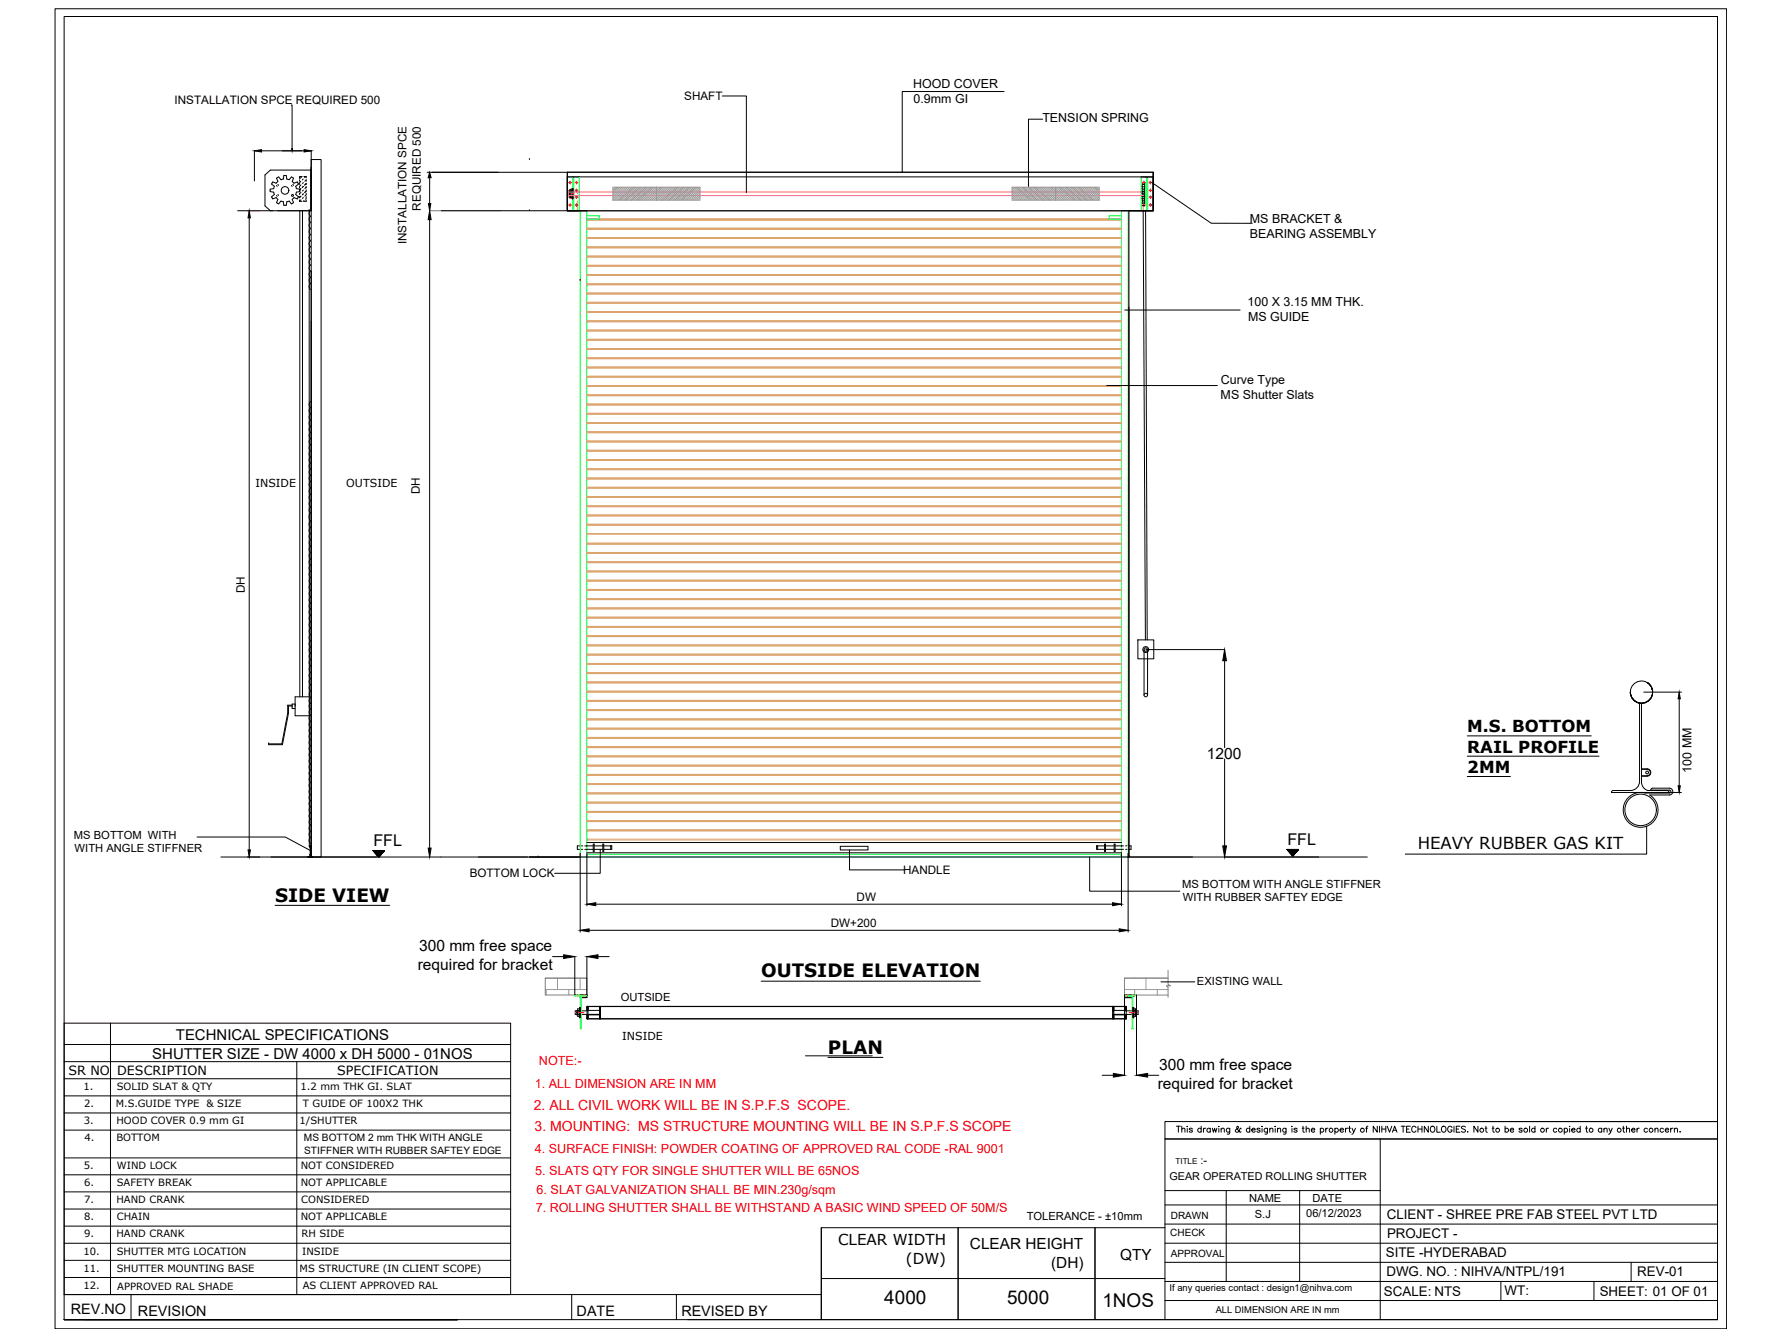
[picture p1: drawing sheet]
<svg xmlns="http://www.w3.org/2000/svg" width="1219mm" height="914mm" viewBox="0 0 1219 914" stroke-linecap="round" stroke-linejoin="round" font-family="sans-serif">
<!-- layer: 0 -->
<g fill="none" stroke="#dda56e" stroke-width=".68">
<path d="M402 157h365M402 156h365M402 150h365M402 144h365M402 176h365M402 175h365M402 169h365M402 163h365M402 195h365M402 194h365M402 188h365M402 182h365"/>
<path d="M402 181h365M397 214h.1M402 219h365M402 214h365M402 213h365M402 207h365M402 201h365M402 200h365M402 239h365M402 238h365M402 233h365M402 232h365"/>
<path d="M402 226h365M402 220h365M402 258h365M402 257h365M402 252h365M402 251h365M402 245h365M402 277h365M402 276h365M402 271h365M402 270h365M402 264h365"/>
<path d="M402 283h365M402 296h365M402 295h365M402 290h365M402 289h365M402 302h365M402 315h365M402 314h365M402 309h365M402 308h365M402 340h365M402 334h365"/>
<path d="M402 333h365M402 328h365M402 327h365M402 321h365M402 359h365M402 353h365M402 352h365M402 347h365M402 346h365M402 378h365M402 372h365M402 365h365"/>
<path d="M402 397h365M402 391h365M402 385h365M402 384h365M402 416h365M402 410h365M402 409h365M402 404h365M402 403h365M402 435h365M402 429h365M402 428h365"/>
<path d="M402 423h365M402 422h365M402 448h365M402 447h365M402 442h365M402 441h365M402 454h365M402 480h365M402 479h365M402 473h365M402 467h365M402 466h365"/>
<path d="M402 461h365M402 460h365M402 499h365M402 498h365M402 492h365M402 486h365M402 485h365M402 518h365M402 517h365M402 511h365M402 505h365M402 504h365"/>
<path d="M402 537h365M402 536h365M402 530h365M402 524h365M402 523h365M402 556h365M402 555h365M402 549h365M402 543h365M402 542h365M402 575h365M402 574h365"/>
<path d="M402 568h365M402 562h365M402 561h365"/>
</g>
<g fill="none" stroke="#0f0" stroke-width=".68">
<path d="M388 121h8v23h-8zM392 121v23M393 121v23M781 121h8v23h-8zM782 135h.1M782 130h.1M782 130v5M782 130h1M782 135h1M784 127v12zM784 127l-1 1v9l1 1M784 139h1"/>
<path d="M784 126h.1M784 139h.1M784 121h1v23h-1M784 130v5M784 135h1M785 121v23M785 130h-1M785 126h-1v1M785 136h.1M785 129h.1M388 144h8M402 148h8v2h-8"/>
<path d="M767 144h5v442h-5zM767 148h-8v2h8M397 586v-442h5v442M393 680h9v1h-9zM397 681v23h1v-23M769 681h9h-9zM775 681v23h1M775 681v23"/>
<circle cx="390" cy="135" r=".6"/>
<circle cx="390" cy="125" r=".6"/>
<circle cx="390" cy="130" r=".6"/>
<circle cx="394" cy="135" r=".6"/>
<circle cx="394" cy="130" r=".6"/>
<circle cx="394" cy="125" r=".6"/>
<circle cx="783" cy="125" r=".6"/>
<circle cx="787" cy="130" r=".6"/>
<circle cx="787" cy="125" r=".6"/>
<circle cx="787" cy="135" r=".6"/>
<circle cx="390" cy="140" r=".6"/>
<circle cx="394" cy="140" r=".6"/>
<circle cx="783" cy="140" r=".6"/>
<circle cx="787" cy="140" r=".6"/>
</g>
<path d="M395 137v7h-7M782 141v3h7" fill="none" stroke="#b88a5c" stroke-width=".68"/>
<path d="M395 135h1M782 129v9M782 131h-393v3h393M783 129v9" fill="none" stroke="#f0f" stroke-width=".68"/>
<path d="M396 132h-1" fill="none" stroke="#b85c8a" stroke-width=".68"/>
<path d="M396 586h375M402 584h365v2" fill="none" stroke="#0ff" stroke-width=".68"/>
<g fill="none" stroke="#000" stroke-width=".68">
<path d="M38 6h1143v903h-1143zM44 11h1131v892h-1131zM199 72h1v30M494 66h17v66M687 63h-70v55M713 82h-9v46M174 103v21M179 103h34v41h-50M213 109h7v477h-7zM362 109h.1M388 118v26M789 118v26h-17v442h44"/>
<path d="M789 118v26h-487M789 118h-497M189 122l2-1 1 2 2-1v-2h2v2l2 1 1-2 2 1-1 2 1 1 2-1 1 2-2 1 1 2h2v2h-2l-1 2 2 2-1 1-2-1-1 1 1 3h-2l-1-1h-2v2h-2v-2h-2l-1 1h-2l1-3-1-1-2 1-1-1 2-2-1-2h-2v-2h2l1-2-2-1 1-2 2 1 1-1zM189 127h1M189 134h1M190 126l1 1M190 133l1 1M200 127h.1M200 126l1 1M205 122v-1h2l-2 1M205 138h2M205 123v1"/>
<path d="M205 125v1M205 128v1M205 130v1M205 132v1M205 134v1M205 137v1M206 124l-1 1M206 126l-1 1M206 129l-1 1 1-1M206 132h-1M206 134l-1 1 1-1M206 137l-1 1"/>
<path d="M207 122v1M207 133h.1M208 125l-1 1M208 127l-1 1M208 130l-1 1M208 133h-1M208 135l-1 1M208 121h1v1M208 137v1M209 124v-1v1M209 121l-1 1M209 126l-1 1"/>
<path d="M209 131l-1 1M209 125v1M209 128v1M209 130v1M209 132v1M209 134v1M209 137v1h-1M209 126h.1M209 131v1M209 133v1M209 136h.1M294 120v24"/>
<path d="M388 121h401M390 131h2M390 134h2M390 133h.1M391 129h1v7h-1zM391 131h-1v3h1M391 130h-1v5h1M391 130h1M391 135h1M781 129h2M781 137h2M782 126h1v13h-1z"/>
<path d="M782 131h1M782 136h1M782 128h1M782 132h1M782 134h1M788 125l41 28h28M171 149v432M185 144l-4-3v-21l4-4h28v28M205 144v333M207 144v333M294 150v430M362 144h.1"/>
<path d="M396 144h-8v-26h401v26h-17M782 141h1M397 192h.1M769 212h79M772 210v376M757 264h76M783 444v31M784 444h54M785 444v31M838 452v59M212 477h-10v13h10M1125 473h25"/>
<path d="M1127 467a8 8 0 0 1 0 13 8 8 0 0 1-12-7 8 8 0 0 0 12 7 8 8 0 0 0 0-13M1131 473a8 8 0 0 0-12-6 8 8 0 0 0 0 13M1149 478v59M200 482h-3v6l-4 21h-9M200 483h-3v5l-4 21h-9M202 482h-2v3h2M1121 481l1 1v52a6 6 0 0 1-6 7h-12M1123 481v54a6 6 0 0 0 4 6h14l1 1M184 509h.1M838 519v60M1004 503h85M1004 517h90"/>
<path d="M1004 531h29M1123 526h4a2.5 2.5 0 0 1 2 2 2.5 2.5 0 0 1-2 3h-4M1123 526h4a2.2 2.2 0 0 1 2 2 2.2 2.2 0 0 1-2 3h-4M1104 541h-1v1h47M1142 544a2.3 2.3 0 0 0 3-3 2.3 2.3 0 0 0-3-2h-11l-1 1h-1h13a1 1 0 0 1 1 1 1 1 0 0 1-1 1h-16a12 12 0 0 0-15 14 12 12 0 0 0 18 8 12 12 0 0 0 0-20h13M135 572h60l17 10M212 579v1v6M213 579h.1M213 579l-1-1v1v1v6M213 579a.7 .7 0 0 0-1-1 .6 .6 0 0 0 0 1M396 579h-1v2h1M398 579h1"/>
<path d="M400 579h6M402 576h365M406 577h1v5h-1zM407 579h5M412 577h1v5h-1zM413 579h6v2h-6M418 579v2M575 579h19v2h-19zM751 579v2M756 579h-6v2h6M756 577v5zM756 579h6"/>
<path d="M762 577h1v5h-1zM763 579h6M770 579h1M772 579h2v2h-2M1127 565v19h-166M151 586h784M212 584v2h-2M212 586h2M255 582h.1M255 582l4 4M255 582h1M256 582h.1"/>
<path d="M256 582v1M256 583v-1v1M256 583l1-1-1 1M256 583l1-1v1M257 583v-1v1M257 582l-1 1M257 584v-2v2M257 584l1-2-1 2M258 582l-1 2M258 584v-2v2M258 582l-1 2 1-2M258 585l1-3-1 3"/>
<path d="M258 582v2M258 582v3M258 585l1-3v3M259 582l-1 3M259 585l1-3-1 3M259 586l1-4-1 4M259 582l-1 3 1-3M259 582l-1 3zM259 586l2-4-2 4M260 586l1-4-1 4M260 582l-1 3M260 582l-1 4"/>
<path d="M260 585l1-3-1 3M260 582l-1 4zM261 582l-2 4M261 585v-3v3M261 582l-1 4M261 584v-2v3M261 584v-2v2M261 582l-1 3M261 584l1-2-1 2M262 582l-1 2M262 583v-1l-1 2M262 582l-1 2z"/>
<path d="M262 583v-1v1M262 582v1M262 583l1-1-1 1M263 582l-1 1M263 582h.1M263 582l-4 4M368 586h.1M397 584v53M398 581h1M400 581h6M402 584v36M402 583h365"/>
<path d="M407 581h5M411 581v16h-32M581 581v14h38M746 586v24h61M756 581h6M763 581h6M767 584v36M770 581h1M772 584v53M772 586h.1M880 581h1M880 581h8"/>
<path d="M880 581l5 4M881 581h.1M881 582v-1v1M881 581v1M881 582l1-1-1 1M882 581l-1 1M882 582v-1v1M882 581l-1 1 1-1M882 581v1M882 583v-2v2M882 582v-1v2M882 583l1-2-1 2"/>
<path d="M882 581v1zM883 583v-2v2M883 581l-1 2 1-2M883 581l-1 2M883 583v-2v3M883 584l1-3-1 3M883 581v2v-2M883 581v2M883 581v2zM884 581l-1 3M884 584l1-3-1 3M884 585l1-4-1 4"/>
<path d="M884 581l-1 3 1-3M884 581l-1 3zM884 581v3M884 581v3zM885 581l-1 4M885 581l-1 4zM885 585l1-4-1 4M885 581l-1 4 1-4M885 584l1-3-1 3M886 581l-2 4M886 584v-3v3M886 584v-3l-1 3"/>
<path d="M886 581l-1 4M886 584l1-3-1 3M886 583l1-2-1 2M887 583v-2v2M887 581l-1 3M887 581l-1 3zM887 581l-1 2zM887 581l-1 2M887 581v2M887 582l1-1-1 1M888 581l-1 1M888 582v-1v1"/>
<path d="M888 581v1M888 581h.1M888 581l-3 4M188 619h79M408 618h353M403 636h363M378 654h8M393 654v26h9M402 654v28h-5v-2M409 654h8M521 671h150M794 672h23"/>
<path d="M76 700v185M395 693h.1M396 689h1v7h-1zM396 691h-1v3h1M396 690h-1v5h1M396 690h1M396 695h1M396 696h1M398 682h.1M398 681h.1M398 681h1M398 682h1"/>
<path d="M399 681h1M399 682h1M400 681h1M400 682h1M401 681h1M401 682h1M402 697v-9h369v9M402 695v1M402 696h.1M402 697h369M402 688h369l-1 1M402 694h.1"/>
<path d="M402 688v1M402 688v1v-1v9M402 689h.1M402 689v1M402 690h.1M402 690v1M402 690v1h8l1-1M402 691h.1M402 694v1M402 695h.1M402 696v1M402 697h.1"/>
<path d="M402 691h-8v3h17h-1M410 688v9l1-1M410 689l1-1v9M410 691h1h-1h1M410 695l1-1-1 1M410 696h1l-1 1M410 694h-8M410 688v1M411 688l-1 1M411 694h-1M411 689h-1M411 689l-1 1 1-1"/>
<path d="M411 689l-1 1M411 690l-1 1M411 691h-1M411 691h.1M411 694l-1 1M411 695h-1M411 695l-1 1M411 696l-1 1h1M761 689l1-1v9M761 689l1-1-1 1M761 690l1-1-1 1M761 697l1-1-1 1"/>
<path d="M761 688v9M762 688h-1M762 694h-1M762 691h-1h1M762 691h9M762 689h-1M762 689l-1 1M762 690h-1M762 690l-1 1M762 691h-1M762 691h.1M762 694l-1 1"/>
<path d="M762 695h-1M762 695l-1 1M762 695l-1 1 1-1M762 696h-1M762 696l-1 1M762 697h.1M769 681h1M769 682h1M770 688v3M770 694v3M770 691h9v3h-18M770 688v1"/>
<path d="M770 694h.1M770 681h1M770 682h1M770 694v1M771 694h-9l-1 1M771 689h-1M771 689l-1 1M771 689l-1 1h1M771 690h-1M771 690l-1 1M771 691h-1h1M771 694l-1 1"/>
<path d="M771 695h-1M771 695l-1 1M771 696h-1M771 696l-1 1M771 697h-1M771 681h1M771 682h1M772 681h1M772 682h1M773 681h.1M773 682h.1M774 681v1h-5"/>
<path d="M775 689h1v7h-1zM775 690h1M775 695h1M775 696h1M776 691h1v3h-1M776 690h1v5h-1M777 693h.1M44 714h305M44 726h305M44 738h305M203 726v159M551 722h46"/>
<path d="M566 723h38M754 735h8M769 735v-54h9v54M785 735h8M1175 725v-19v61h-208M44 749h305M44 773h305M44 761h305M805 770h3M806 770v4M809 772h1h1v2M809 770v4"/>
<path d="M812 770h.1M812 772v2M816 772h-1h-1l2 1v1h-2M822 772a1.3 1.3 0 0 0-2 0 1.3 1.3 0 0 0 0 2 1.3 1.3 0 0 0 2 0M822 770v4M823 772v2M825 772h-1l-1 1M828 772a1.3 1.3 0 0 0-2 0 1.3 1.3 0 0 0 0 2 1.3 1.3 0 0 0 2 0M828 772v2M829 772l1 2 1-2 1 2 1-2M834 770h.1M834 772v2"/>
<path d="M835 772h1h1l1 2M835 772v2M841 772v3l-1 1M841 772a1.3 1.3 0 0 0-2 0 1.3 1.3 0 0 0 0 2 1.3 1.3 0 0 0 2 0M849 772a2.5 2.5 0 0 1-4 2v-1l2-2v-1l-1 1v1l2 2h1M855 772a1.3 1.3 0 0 0-2 0 1.3 1.3 0 0 0 0 2 1.3 1.3 0 0 0 2 0M855 770v4M856 773h3a1.3 1.3 0 0 0-2-1 1.3 1.3 0 0 0-1 1 1.3 1.3 0 0 0 1 1h2M862 772h-1h-1l2 1v1h-1h-1M863 770h.1M863 772v2M867 772v3l-2 1"/>
<path d="M867 772a1.3 1.3 0 0 0-2 0 1.3 1.3 0 0 0 0 2 1.3 1.3 0 0 0 2 0M869 772h1h1v2M869 772v2M872 770h.1M872 772v2M874 772h1h1v2M874 772v2M880 772v3l-2 1M880 772a1.3 1.3 0 0 0-2 0 1.3 1.3 0 0 0 0 2 1.3 1.3 0 0 0 2 0M884 770h.1M884 772v2M887 772h-2v1h2v1h-2"/>
<path d="M891 772h1M891 770v4h1M894 772h1h1v2M894 770v4M897 773h2a1.3 1.3 0 0 0-1-1 1.3 1.3 0 0 0-1 1 1.3 1.3 0 0 0 1 1h1M903 772a1.3 1.3 0 0 1 2 0 1.3 1.3 0 0 1 0 2 1.3 1.3 0 0 1-2 0M903 772v4M907 772v2M909 772h-1l-1 1M913 772a1.3 1.3 0 0 1 2 0 1.3 1.3 0 0 1 0 2 1.3 1.3 0 0 1-2 0M913 772v4M917 773h2a1.3 1.3 0 0 0-1-1 1.3 1.3 0 0 0-1 1 1.3 1.3 0 0 0 1 1h1"/>
<path d="M921 772v2M922 772h-1v1M923 772h1M923 770v4h1M925 772l1 2 1-2M926 774l-1 2M934 772h2M936 770l-1 1v3M942 770v4l-2-4v4M944 770v4M944 779v124M945 770v4"/>
<path d="M945 772h3M948 770v4M949 770l2 4 1-4M953 774l1-4 2 4M953 773h2M959 770h2M960 770v4M962 772h2M965 770h-3v4h3M969 771a1.5 1.5 0 0 0-2-1 1.5 1.5 0 0 0-1 2v1a1.5 1.5 0 0 0 1 1 1.5 1.5 0 0 0 2-1M970 772h3M970 770v4"/>
<path d="M973 770v4M977 770v4l-3-4v4M979 771v-1a1.8 1.8 0 0 1 3 2 1.8 1.8 0 0 1-3 2zM983 770v4h2M987 771v-1a1.8 1.8 0 0 1 2 2 1.8 1.8 0 0 1-2 2zM993 771a1.5 1.5 0 0 0-1-1 1.5 1.5 0 0 0-1 2v1a1.5 1.5 0 0 0 1 1 1.5 1.5 0 0 0 1-1h-1M995 770v4M996 772h2M999 770h-3v4h3M1003 771l-1-1-2 1v1l2 1 1 1h-1h-2M1004 774h.1M1011 770v4l-3-4v4"/>
<path d="M1016 772h1M1017 770v4h1M1021 772h1M1021 770v4h1M1030 772a1.3 1.3 0 0 1 2 0 1.3 1.3 0 0 1 0 2 1.3 1.3 0 0 1-2 0M1030 770v4M1033 773h3a1.3 1.3 0 0 0-2-1 1.3 1.3 0 0 0-1 1 1.3 1.3 0 0 0 1 1h2M1041 772h-2v1h2v1h-2M1047 770v4M1050 772a1.3 1.3 0 0 0-2 0 1.3 1.3 0 0 0 0 2 1.3 1.3 0 0 0 2 0M1050 770v4M1058 772v2"/>
<path d="M1060 772h-1l-1 1M1065 772a1.3 1.3 0 0 0-2 0 1.3 1.3 0 0 0 0 2 1.3 1.3 0 0 0 2 0M1070 772a1.3 1.3 0 0 1 2 0 1.3 1.3 0 0 1 0 2 1.3 1.3 0 0 1-2 0M1070 772v4M1074 770h.1M1074 772v2M1075 773h3a1.3 1.3 0 0 0-2-1 1.3 1.3 0 0 0-1 1 1.3 1.3 0 0 0 1 1h2M1081 772a1.3 1.3 0 0 0-2 0 1.3 1.3 0 0 0 0 2 1.3 1.3 0 0 0 2 0M1081 770v4M1085 772h1M1085 770v4h1M1096 772a1.3 1.3 0 0 0-2 0 1.3 1.3 0 0 0 0 2 1.3 1.3 0 0 0 2 0"/>
<path d="M1096 772v2M1097 772h1h1l1 2M1097 772v2M1101 772l1 2 1-2M1102 774l-1 2M1110 772h1M1111 770v4h1M1113 772h1h1v2M1113 770v4M1116 773h3a1.3 1.3 0 0 0-2-1 1.3 1.3 0 0 0-1 1 1.3 1.3 0 0 0 1 1h2M1120 772v2M1122 772h-1l-1 1"/>
<path d="M1127 772a1.3 1.3 0 0 0-2 0 1.3 1.3 0 0 0 0 2 1.3 1.3 0 0 0 2 0M1132 772h1h1v2M1132 772v2M1138 772a1.3 1.3 0 0 0-2 0 1.3 1.3 0 0 0 0 2 1.3 1.3 0 0 0 2 0M1139 773h3a1.3 1.3 0 0 0-2-1 1.3 1.3 0 0 0-1 1 1.3 1.3 0 0 0 1 1h2M1143 772v2M1145 772h-1l-1 1M1146 772h1h1v2M1146 772v2M1149 774h1zM44 792h305M44 803h305"/>
<path d="M44 815h305M797 814h147M839 814v62M889 814v62M44 827h305M44 839h305M656 840v63M749 840v63M797 840h-235v63M797 837h378M797 824h378M44 850h305"/>
<path d="M797 850h378M44 862h305M44 874h305M562 874h235M797 863h378M797 876h378M1027 876v13M1091 876v13M1116 863v13M90 885v18M349 885v-185h-305v185h518M391 885v18"/>
<path d="M463 885v18M797 889h378M44 903h269zM58 903h255M470 903h705M797 903v-124h378h-378v-12h378v136"/>
<circle cx="195" cy="130" r="2.6"/>
<circle cx="200" cy="134" r=".7"/>
<circle cx="784" cy="444" r="1.2"/>
<circle cx="784" cy="475" r="1.2"/>
<circle cx="1127" cy="528" r="1"/>
<circle cx="1122" cy="554" r="11"/>
<circle cx="911" cy="773" r="1.4"/>
<circle cx="932" cy="773" r="1.4"/>
<circle cx="1014" cy="773" r="1.4"/>
<circle cx="1025" cy="773" r="1.4"/>
<circle cx="1044" cy="773" r="1.4"/>
<circle cx="1055" cy="773" r="1.4"/>
<circle cx="1068" cy="773" r="1.4"/>
<circle cx="1089" cy="773" r="1.4"/>
<circle cx="1108" cy="773" r="1.4"/>
<circle cx="1130" cy="773" r="1.4"/>
</g>
<g fill="#000" stroke="#000" stroke-width=".68">
<path d="M174 103l5-1v2zM200 102v1zM208 102l5 1-5 1zM294 118l1 4h-2zM293 139h2l-1 5zM171 144v5h-1zM294 144l1 6h-2zM838 444l1 8h-2zM1149 473l1 5h-2zM1148 537h2l-1 5zM837 579h2l-1 7zM170 581h1v5z"/>
<path d="M293 580h2l-1 6zM402 618l6-1v2zM761 617l6 1-6 1zM397 636l6-1v2zM766 635l6 1-6 1zM386 653l7 1-7 2zM402 654l7-1v3zM762 734l7 1-7 2zM778 735l7-1v3z"/>
</g>
<g fill="none" stroke="#989898" stroke-width=".68">
<path d="M421 128l-2 2M423 128l-2 2M423 128l-4 3M424 128l-5 4M425 128l-6 5M427 128l-8 6M428 128l-9 8M430 128l-11 9M431 128l-10 9M432 128l-10 9M434 128l-10 9M435 128l-10 9"/>
<path d="M437 128l-11 9M438 128l-10 9M439 128l-10 9M441 128l-10 9M442 128l-10 9M444 128l-11 9M445 128l-10 9M446 128l-10 9M448 128l-10 9M449 129l-9 8M449 130l-7 7M449 132l-6 5"/>
<path d="M449 133l-5 4M449 134l-3 3M449 135l-2 2M451 128l-2 2M452 128l-2 2M452 128l-3 3M454 128l-5 4M455 128l-6 5M457 128l-8 6M458 128l-9 8M459 128l-10 9v-9l-10 9M461 128l-10 9"/>
<path d="M462 137l10-9-10 9M462 128l-10 9M464 128l-11 9M465 128l-10 9M466 128l-10 9M468 128l-11 9M469 128l-10 9M471 128l-11 9M473 128l-10 9M475 128l-10 9M476 128l-10 9M478 128l-11 9"/>
<path d="M479 128h-60v9M479 128v9h-60M479 128l-10 9M479 129l-9 8M479 130l-8 7M479 132l-6 5M479 133l-5 4M479 134l-3 3M479 135l-2 2M692 128h60v9M692 128v9h60M692 128l11 9"/>
<path d="M692 129l9 8M692 130l8 7M692 132l6 5M692 133l5 4M692 134l4 3M692 135l2 2M694 128l10 9M695 128l10 9M697 128l10 9M698 128l10 9M699 128l11 9M701 128l10 9"/>
<path d="M702 128l10 9M704 128l10 9M705 128l10 9M706 128l11 9M708 128l10 9M709 128l10 9M711 128l10 9M712 128l10 9v-9l10 9M713 128l9 8M715 128l7 6M716 128l6 5M718 128l4 4"/>
<path d="M719 128l3 3M719 128l2 2M720 128l2 2M722 129l9 8M722 130l8 7M722 132l6 5M722 133l5 4M722 134l3 3M722 135l2 2M724 128l10 9M725 128l10 9M726 128l11 9"/>
<path d="M728 128l10 9M729 128l10 9M731 128l10 9M732 128l10 9M733 128l11 9M735 128l10 9M736 128l10 9M738 128l10 9M739 128l10 9M740 128l11 9M742 128l10 9M743 128l9 8"/>
<path d="M745 128l7 6M746 128l6 5M747 128l5 4M749 128l3 3M749 128l2 2M750 128l2 2M373 669h29M373 677h29M374 669h.1M374 677v3M381 669v8M389 669h.1"/>
<path d="M389 677v3M397 669v8M769 669h30M769 677h30M776 669h.1M776 677v4M784 669v8M792 669h.1M792 677v4M799 673v1"/>
</g>
<!-- layer: hatch -->
<path d="M294 144h48M373 669h29v11h-29zM769 669v12h30M769 669h30M799 664v9l2 1h-3l1 1v7" fill="none" stroke="#808080" stroke-width=".68"/>
<!-- layer: 0 -->
<g fill="none" stroke="#f00" stroke-width=".68">
<path d="M389 133h4M389 125h2M389 130h2M389 135h2M390 124v1M390 125h.1M390 125v1M390 129v2M390 134v1M390 135h.1M390 135v1M390 139v1"/>
<path d="M391 130h1M391 135h1M393 125h1M393 130h1M393 135h1M394 130h1M394 124v1M394 125v1M394 129v2M394 134v1M394 135v1M394 139v1"/>
<path d="M395 125h-1M395 135h-1M395 125h.1M395 130h.1M395 135h.1M782 125h2M783 124v1M783 125h.1M783 125v1M783 139v1M786 125h1M786 130h1"/>
<path d="M786 135h1M787 130h.1M787 124v1M787 125v1M787 129v2M787 134v1M787 135v1M787 139v1M787 125h.1M787 135h.1M787 125h1M787 130h1"/>
<path d="M787 135h1M389 140h2M390 140h.1M390 141h.1M393 140h1M394 141h.1M395 140h-1M395 140h.1M782 140h2M783 140h.1M783 141h.1M786 140h1"/>
<path d="M787 141h.1M787 140h.1M787 140h1M394 693h6M395 680v1M396 690h1M396 695h1M400 680v1M771 680v1M773 693h4M775 695h1M775 690h1"/>
<path d="M776 680v1M777 693h1"/>
</g>
<path d="M395 680v1M396 680v1M397 694h1M397 691h1M399 680v1M400 680v1M771 681h.1M772 681h.1M775 694h.1M775 691h.1M775 681h.1M776 681h.1" fill="none" stroke="#ff0" stroke-width=".68"/>
<g fill="#0f0" stroke="#0f0" stroke-width=".68">
<path d="M785 126v4zM785 126v4z"/>
<path d="M785 130h-1zM785 130h-1z"/>
<path d="M784 130v3zM784 130v3z"/>
<path d="M784 133v2zM784 133v2z"/>
<path d="M784 135h1zM784 135h1z"/>
<path d="M785 135v4zM785 135v4z"/>
</g>
<!-- layer: Guides -->
<path d="M212 143v436M213 219v367" fill="none" stroke="#000" stroke-width=".68"/>
<!-- layer: strips -->
<g fill="none" stroke="#000" stroke-width=".68">
<path d="M212 148a2.7 2.7 0 0 0 0 4 2.6 2.6 0 0 0 0 4 2.7 2.7 0 0 0 0 4 2.7 2.7 0 0 0 0 5 2.7 2.7 0 0 0 0 4 2.6 2.6 0 0 0 0 4 2.7 2.7 0 0 0 0 4 2.7 2.7 0 0 0 0 4M212 144a2.7 2.7 0 0 0 0 4M212 181a2.7 2.7 0 0 0 0 4 2.7 2.7 0 0 0 0 5 2.7 2.7 0 0 0 0 4 2.7 2.7 0 0 0 0 4M212 275a2.7 2.7 0 0 0 0 4M212 279a2.7 2.7 0 0 0 0 4M212 283a2.7 2.7 0 0 0 0 4 2.6 2.6 0 0 0 0 5 2.7 2.7 0 0 0 0 4 2.7 2.7 0 0 0 0 4 2.7 2.7 0 0 0 0 4M212 304a2.7 2.7 0 0 0 0 4M212 308a2.7 2.7 0 0 0 0 4 2.7 2.7 0 0 0 0 5 2.6 2.6 0 0 0 0 4 2.7 2.7 0 0 0 0 4 2.7 2.7 0 0 0 0 4 2.7 2.7 0 0 0 0 4M212 334a2.7 2.7 0 0 0 0 4 2.7 2.7 0 0 0 0 4M212 347a2.7 2.7 0 0 0 0 4l-1 2 1 2 1 1M212 356a2.7 2.7 0 0 0 0 5 2.7 2.7 0 0 0 0 4 2.6 2.6 0 0 0 0 4M213 342a3 3 0 0 0 0 5"/>
<path d="M212 374a2.7 2.7 0 0 0 0 4M213 378a3 3 0 0 0 0 4M213 369a3 3 0 0 0 0 5M212 399a2.7 2.7 0 0 0 0 5M212 382a2.7 2.7 0 0 0 0 5 2.7 2.7 0 0 0 0 4M212 391a2.7 2.7 0 0 0 0 4M213 395a3 3 0 0 0 0 4M212 408a2.6 2.6 0 0 0 0 4 2.7 2.7 0 0 0 0 5 2.7 2.7 0 0 0 0 4M213 404a3 3 0 0 0 0 4M212 434a2.6 2.6 0 0 0 0 4 2.7 2.7 0 0 0 0 4 2.7 2.7 0 0 0 0 5M212 425a2.7 2.7 0 0 0 0 5M213 429a3 3 0 0 0 0 5"/>
<path d="M213 421a3 3 0 0 0 0 4M212 460a2.7 2.7 0 0 0 0 4M212 451a2.7 2.7 0 0 0 0 4M213 455a3 3 0 0 0 0 5M213 447a3 3 0 0 0 0 4M212 477a2.7 2.7 0 0 0 0 4M212 464a2.7 2.7 0 0 0 0 4 2.7 2.7 0 0 0 0 4M213 472a3 3 0 0 0 0 5M212 493a2.7 2.7 0 0 0 0 4 2.6 2.6 0 0 0 0 5 2.7 2.7 0 0 0 0 4 2.7 2.7 0 0 0 0 4 2.6 2.6 0 0 0 0 4 2.7 2.7 0 0 0 0 4 2.7 2.7 0 0 0 0 5 2.7 2.7 0 0 0 0 4 2.7 2.7 0 0 0 0 4M212 481a2.7 2.7 0 0 0 0 4 2.7 2.7 0 0 0 0 4M212 489a2.7 2.7 0 0 0 0 4M212 531a2.7 2.7 0 0 0 0 4 2.7 2.7 0 0 0 0 4 2.6 2.6 0 0 0 0 4 2.7 2.7 0 0 0 0 5 2.7 2.7 0 0 0 0 4 2.7 2.7 0 0 0 0 4 2.6 2.6 0 0 0 0 4 2.7 2.7 0 0 0 0 4 2.7 2.7 0 0 0 0 5 2.7 2.7 0 0 0 0 4"/>
<path d="M212 573a2.7 2.7 0 0 0 0 4"/>
</g>
<!-- layer: bracket -->
<path d="M213 114v29M213 119v24" fill="none" stroke="#000" stroke-width=".68"/>
<!-- layer: hatch -->
<path d="M213 185v401" fill="none" stroke="#000" stroke-width=".68"/>
<!-- layer: Dimension -->
<path d="M169 144h9" fill="none" stroke="#f0f" stroke-width=".68"/>
<!-- layer: labeling -->
<g fill="none" stroke="#000" stroke-width=".68">
<path d="M782 144l2 294M784 144l1 294M778 438h11v13h-11z"/>
<circle cx="784" cy="444" r="2"/>
</g>
<g font-size="13">
<text x="605" y="892">4000</text>
<text x="689" y="892">5000</text>
<text x="754" y="894">1NOS</text>
</g>
<g font-size="12.6">
<text x="188" y="617">SIDE VIEW</text>
<text x="521" y="668">OUTSIDE ELEVATION</text>
<text x="566" y="721">PLAN</text>
</g>
<g font-size="11.3">
<text x="1004" y="501">M.S. BOTTOM</text>
<text x="1004" y="515">RAIL PROFILE</text>
<text x="1004" y="529">2MM</text>
<text x="970" y="581">HEAVY RUBBER GAS KIT</text>
</g>
<g font-size="11.1">
<text x="255" y="579">FFL</text>
<text x="881" y="578">FFL</text>
</g>
<g font-size="10.6">
<text x="826" y="519">1200</text>
<text x="287" y="651">300 mm free space</text>
<text x="286" y="663">required for bracket</text>
<text x="793" y="732">300 mm free space</text>
<text x="792" y="745">required for bracket</text>
</g>
<g font-size="10.5">
<text x="664" y="854">CLEAR HEIGHT</text>
<text x="766" y="862">QTY</text>
<text x="719" y="867">(DH)</text>
</g>
<g font-size="10.3">
<text x="573" y="852">CLEAR WIDTH</text>
<text x="620" y="864">(DW)</text>
</g>
<g font-size="10.2">
<text x="120" y="711">TECHNICAL SPECIFICATIONS</text>
<text x="104" y="724">SHUTTER SIZE - DW 4000 x DH 5000 - 01NOS</text>
</g>
<g font-size="9.8">
<text x="48" y="899">REV.NO</text>
<text x="94" y="900">REVISION</text>
<text x="395" y="900">DATE</text>
<text x="466" y="900">REVISED BY</text>
</g>
<g font-size="9.6" fill="#f00">
<text x="365" y="759">2. ALL CIVIL WORK WILL BE IN S.P.F.S SCOPE.</text>
<text x="366" y="774">3. MOUNTING: MS STRUCTURE MOUNTING WILL BE IN S.P.F.S SCOPE</text>
</g>
<g font-size="9.1">
<text x="949" y="834">CLIENT - SHREE PRE FAB STEEL PVT LTD</text>
<text x="949" y="847">PROJECT -</text>
<text x="948" y="860">SITE -HYDERABAD</text>
<text x="949" y="873">DWG. NO. : NIHVA/NTPL/191</text>
<text x="1120" y="873">REV-01</text>
<text x="947" y="886">SCALE: NTS</text>
<text x="1029" y="886">WT:</text>
<text x="1095" y="886">SHEET: 01 OF 01</text>
</g>
<g font-size="8.7">
<text x="47" y="735">SR NO</text>
<text x="80" y="735">DESCRIPTION</text>
<text x="231" y="735">SPECIFICATION</text>
</g>
<g font-size="8.6" fill="#f00">
<text x="369" y="728">NOTE:-</text>
<text x="366" y="744">1. ALL DIMENSION ARE IN MM</text>
<text x="366" y="788">4. SURFACE FINISH: POWDER COATING OF APPROVED RAL CODE -RAL 9001</text>
<text x="366" y="804">5. SLATS QTY FOR SINGLE SHUTTER WILL BE 65NOS</text>
<text x="367" y="817">6. SLAT GALVANIZATION SHALL BE MIN.230g/sqm</text>
<text x="367" y="829">7. ROLLING SHUTTER SHALL BE WITHSTAND A BASIC WIND SPEED OF 50M/S</text>
</g>
<g font-size="8.5">
<text x="625" y="60">HOOD COVER</text>
<text x="625" y="70">0.9mm GI</text>
<text x="713" y="83">TENSION SPRING</text>
<text x="855" y="152">MS BRACKET &amp;</text>
<text x="855" y="163">BEARING ASSEMBLY</text>
<text x="854" y="210">100 X 3.15 MM THK.</text>
<text x="854" y="220">MS GUIDE</text>
<text x="835" y="262">Curve Type</text>
<text x="835" y="273">MS Shutter Slats</text>
<text x="1157" y="528" transform="rotate(-90 1157 528)">100 MM</text>
</g>
<g font-size="8">
<text x="119" y="71">INSTALLATION SPCE REQUIRED 500</text>
<text x="468" y="68">SHAFT</text>
<text x="288" y="144" transform="rotate(-90 288 144)">REQUIRED 500</text>
<text x="278" y="167" transform="rotate(-90 278 167)">INSTALLATION SPCE</text>
<text x="287" y="338" transform="rotate(-90 287 338)">DH</text>
<text x="167" y="406" transform="rotate(-90 167 406)">DH</text>
<text x="618" y="598">HANDLE</text>
<text x="321" y="600">BOTTOM LOCK</text>
<text x="586" y="616">DW</text>
<text x="568" y="634">DW+200</text>
</g>
<g font-size="7.7">
<text x="51" y="574">MS BOTTOM WITH</text>
<text x="51" y="583">WITH ANGLE STIFFNER</text>
<text x="809" y="607">MS BOTTOM WITH ANGLE STIFFNER</text>
<text x="809" y="616">WITH RUBBER SAFTEY EDGE</text>
<text x="819" y="674">EXISTING WALL</text>
<text x="425" y="685">OUTSIDE</text>
<text x="702" y="834">TOLERANCE - ±10mm</text>
</g>
<g font-size="7.6">
<text x="855" y="822">NAME</text>
<text x="898" y="822">DATE</text>
<text x="859" y="833">S.J</text>
<text x="894" y="832">06/12/2023</text>
</g>
<g font-size="7.5">
<text x="175" y="333">INSIDE</text>
<text x="237" y="333">OUTSIDE</text>
<text x="426" y="711">INSIDE</text>
</g>
<g font-size="7.4">
<text x="821" y="796">:-</text>
<text x="800" y="807">GEAR OPERATED ROLLING SHUTTER</text>
</g>
<g font-size="6.9">
<text x="208" y="781">MS BOTTOM 2 mm THK WITH ANGLE</text>
<text x="208" y="789">STIFFNER WITH RUBBER SAFTEY EDGE</text>
</g>
<g font-size="6.8">
<text x="57" y="745">1.</text>
<text x="80" y="746">SOLID SLAT &amp; QTY</text>
<text x="206" y="746">1.2 mm THK GI. SLAT</text>
<text x="57" y="757">2.</text>
<text x="79" y="757">M.S.GUIDE TYPE</text>
<text x="141" y="757">&amp; SIZE</text>
<text x="207" y="757">T GUIDE OF 100X2 THK</text>
<text x="57" y="769">3.</text>
<text x="80" y="769">HOOD COVER 0.9 mm GI</text>
<text x="205" y="769">1/SHUTTER</text>
<text x="58" y="781">4.</text>
<text x="80" y="781">BOTTOM</text>
<text x="57" y="800">5.</text>
<text x="80" y="799">WIND LOCK</text>
<text x="206" y="799">NOT CONSIDERED</text>
<text x="58" y="811">6.</text>
<text x="80" y="811">SAFETY BREAK</text>
<text x="206" y="811">NOT APPLICABLE</text>
<text x="57" y="823">7.</text>
<text x="80" y="823">HAND CRANK</text>
<text x="206" y="823">CONSIDERED</text>
<text x="801" y="833">DRAWN</text>
<text x="58" y="835">8.</text>
<text x="80" y="835">CHAIN</text>
<text x="206" y="835">NOT APPLICABLE</text>
<text x="801" y="845">CHECK</text>
<text x="58" y="846">9.</text>
<text x="80" y="846">HAND CRANK</text>
<text x="206" y="846">RH SIDE</text>
<text x="207" y="858">INSIDE</text>
<text x="57" y="858">10.</text>
<text x="80" y="858">SHUTTER MTG LOCATION</text>
<text x="801" y="860">APPROVAL</text>
<text x="57" y="870">11.</text>
<text x="80" y="870">SHUTTER MOUNTING BASE</text>
<text x="205" y="870">MS STRUCTURE (IN CLIENT SCOPE)</text>
<text x="57" y="881">12.</text>
<text x="207" y="881">AS CLIENT APPROVED RAL</text>
<text x="80" y="882">APPROVED RAL SHADE</text>
</g>
<g font-size="6.4">
<text x="800" y="883">If any queries contact : design1@nihva.com</text>
<text x="832" y="898">ALL DIMENSION ARE IN mm</text>
</g>
<text font-size="5.5" x="804" y="796">TITLE</text>
</svg>
